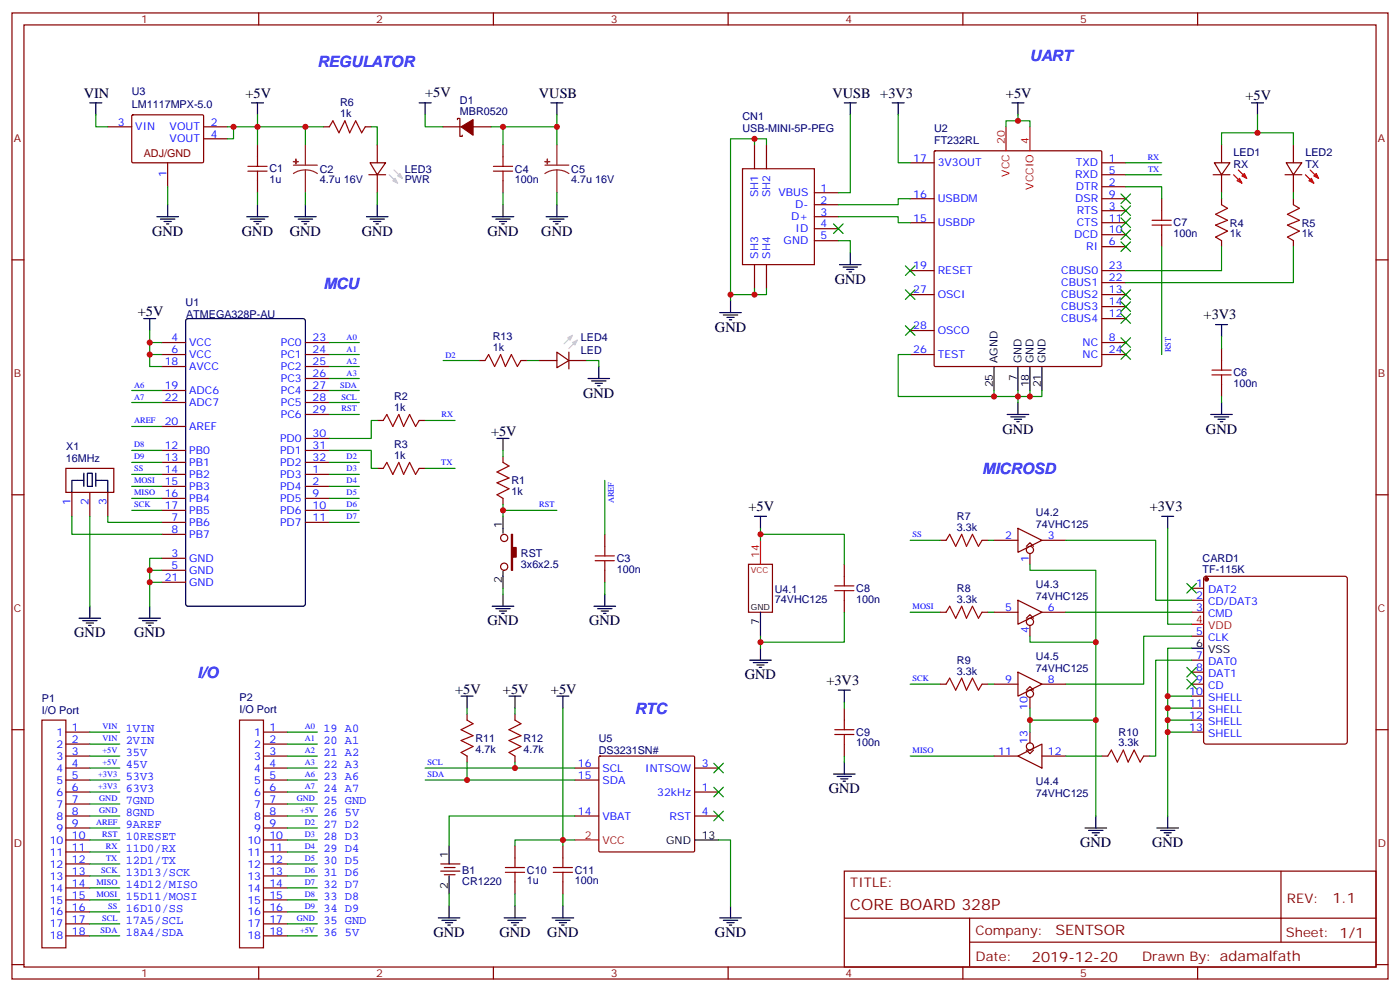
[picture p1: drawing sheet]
<svg xmlns="http://www.w3.org/2000/svg" width="412mm" height="292mm" viewBox="0 0 412 292" stroke-linecap="round" stroke-linejoin="round" font-family="sans-serif">
<g fill="none" stroke="#870000" stroke-width=".35">
<path d="M3.5 3.8h405.4v284.3h-405.4zM7.1 7.3h398.2v277.3h-398.2zM76.2 3.8v3.5M145.3 3.8v3.5M214.5 3.8v3.5M283.6 3.8v3.5M352.8 3.8v3.5M31.7 37.3h7.1M38.9 34l.3-.2h20.6l.2 .3-.1 13.6-.3 .2h-20.6l-.2-.3zM60 37.3h7M95.2 37.3h1.8M107.6 37.3h1.8"/>
<path d="M130.5 37.3h5.3M134.8 35.2v-.3h.7v5.2h.7v-.3M139.3 37.3h5.3M49.4 47.9v7.1M60 40.9h7M75.8 42.6v3.5M75.8 53.2v3.5M108.7 51.4h4.9M109 47.9h4.6l-2.5 3.5zM111.1 42.6v5.3M111.1 51.4v5.3M148.2 42.6v3.5"/>
<path d="M148.2 53.2v3.5M218.7 49.7h21.2v28.2h-21.2zM222.2 42.6v7.1M225.8 42.6v7.1M239.9 56.7h7M268.1 58.5h7.1M268.1 47.9h7.1M275.2 44.6l.3-.2h48.7l.3 .2 .1 62.9-.2 .3-48.9 .1-.3-.2zM324.6 51.4h7M324.6 58.5h7M324.6 47.9h7M324.6 55h7"/>
<path d="M342.2 58.5v3.5M357.4 51.4h4.9M357.7 47.9h4.6l-2.5 3.5zM359.8 42.6v5.3M359.8 51.4v5.3M359.8 58.5v1.8M378.5 51.4h5M378.9 47.9h4.6l-2.5 3.5zM381 42.6v5.3M381 51.4v5.3M381 58.5v1.8M3.5 76.5h3.6"/>
<path d="M222.2 77.9v7M225.8 77.9v7M239.9 70.8h7M239.9 60.3h7M239.9 63.8h7M239.9 67.3h7M268.1 65.5h7.1M268.1 79.7h7.1M324.6 72.6h7M324.6 69.1h7M324.6 65.5h7M324.6 79.7h7"/>
<path d="M324.6 62h7M342.2 69.1v3.5M359.8 70.8v1.8M381 70.8v1.8M405.3 76.5h3.6M268.1 86.7h7.1M268.1 97.3h7.1M324.6 93.8h7M324.6 86.7h7M324.6 90.2h7M324.6 83.2h7M47.6 100.8h7.1"/>
<path d="M47.6 104.4h7.1M47.6 107.9h7.1M47.6 114.9h7.1M47.6 118.5h7.1M90 100.8h7M90 104.4h7M90 107.9h7M90 114.9h7M90 118.5h7M90 111.4h7M141.1 106.1h1.8M153.5 106.1h1.7"/>
<path d="M158.7 106.1h5.3M164 103.6l3.6 2.5-3.6 2.1zM167.6 106.1h5.3M167.6 103.6v5M268.1 104.4h7.1M324.6 100.8h7M324.6 104.4h7M359.8 102.6v3.5M359.8 113.2v3.5M19.4 137.9h14.1v7h-14.1zM47.6 125.5h7.1M47.6 132.6h7.1"/>
<path d="M47.6 136.1h7.1M47.6 139.6h7.1M90 132.6h7M90 136.1h7M90 139.6h7M90 122h7M90 129h7M111.1 123.8h1.8M111.1 137.9h1.8M123.5 123.8h1.7M123.5 137.9h1.7M148.2 134.3v1.8"/>
<path d="M3.5 145.6h3.6M21.2 144.9v7.1M26.5 144.9v7.1M31.7 144.9v7.1M47.6 143.2h7.1M47.6 146.7h7.1M47.6 150.2h7.1M47.6 153.7h7.1M47.6 157.3h7.1M90 143.2h7M90 146.7h7M90 150.2h7"/>
<path d="M90 153.7h7M148.2 146.7v1.7M178.2 157.3v3.5M276.9 159h1.8M289.3 159h1.7M292.8 159h7.1M299.9 155.5l7 3.5-7 3.6zM306.9 159h7.1M405.3 145.6h3.6M47.6 164.3h7.1M47.6 167.9h7.1M47.6 171.4h7.1"/>
<path d="M178.2 167.9v3.5M220.5 166.1h7v14.1h-7zM248.7 166.1v3.5M248.7 176.7v3.5M299.9 176.7l7 3.5-7 3.5zM302.3 160.8l1.1-1.1 1 1.1M303.4 162.9v3.2M351 173.1h3.5M351 176.7h3.5M354.8 169.8l.4-.2h41l.5 .2 .2 .5v48l-.3 .5-.4 .2h-41l-.5-.2-.2-.5v-48zM276.9 180.2h1.8M289.3 180.2h1.7"/>
<path d="M292.8 180.2h7.1M299.9 197.8l7 3.6-7 3.5zM302.3 182l1.1-1.1 1 1.1M303.4 184.1v3.2M306.9 180.2h7.1M351 180.2h3.5M351 187.3h3.5M351 194.3h3.5M351 197.8h3.5M3.5 214.8h3.6M12.3 211.9h7.1v67.1h-7.1zM19.4 215.5h7.1"/>
<path d="M19.4 219h7.1M70.6 211.9h7v67.1h-7zM77.6 215.5h7.1M77.6 219h7.1M137.6 210.2v1.7M151.7 210.2v1.7M248.7 208.4v3.5M248.7 219v3.5M276.9 201.4h1.8M289.3 201.4h1.7M292.8 201.4h7.1M302.3 203.1l1.1-1 1 1"/>
<path d="M303.4 205.2v3.2M303.4 215.5v3.2M306.9 201.4h7.1M351 201.4h3.5M351 215.5h3.5M351 204.9h3.5M351 208.4h3.5M351 211.9h3.5M405.3 214.8h3.6M19.4 222.5h7.1M19.4 233.1h7.1M19.4 226.1h7.1"/>
<path d="M19.4 229.6h7.1M19.4 236.6h7.1M77.6 222.5h7.1M77.6 233.1h7.1M77.6 226.1h7.1M77.6 229.6h7.1M77.6 236.6h7.1M137.6 222.5v1.8M151.7 222.5v1.8M169.3 226.1h7.1M169.3 229.6h7.1M176.4 222.7l.3-.2 27.7 .1 .2 .3v27.7l-.3 .2-27.7-.1-.2-.3z"/>
<path d="M204.6 233.1h7.1M204.6 226.1h7.1M292.8 222.5h7.1M299.9 222.5l7-3.5v7.1zM302.3 220.8l1.1 1 1-1M306.9 222.5h7.1M324.6 222.5h1.7M336.9 222.5h1.8M19.4 254.3h7.1M19.4 240.2h7.1M19.4 243.7h7.1M19.4 247.2h7.1"/>
<path d="M19.4 250.8h7.1M19.4 257.8h7.1M77.6 254.3h7.1M77.6 240.2h7.1M77.6 243.7h7.1M77.6 247.2h7.1M77.6 250.8h7.1M77.6 257.8h7.1M129.8 254.3h5.7M129.8 256.4h5.7M130.9 255.3h3.2M130.9 257.5h3.2"/>
<path d="M151.7 249v3.5M151.7 259.6v3.5M165.8 249v3.5M165.8 259.6v3.5M169.3 240.2h7.1M204.6 240.2h7.1M248.7 256.4h156.6v28.2h-156.6zM377.3 256.4v20.9M19.4 261.3h7.1M19.4 264.9h7.1M19.4 268.4h7.1M19.4 271.9h7.1"/>
<path d="M19.4 275.4h7.1M77.6 261.3h7.1M77.6 264.9h7.1M77.6 268.4h7.1M77.6 271.9h7.1M77.6 275.4h7.1M248.7 270.2h156.5M285.6 277.3h119.6M285.6 270.2v14.2M3.5 283.9h3.6M76.2 284.6v3.5M145.3 284.6v3.5"/>
<path d="M214.5 284.6v3.5M283.6 284.6v3.5M352.8 284.6v3.5M405.3 283.9h3.6"/>
<circle cx="148.5" cy="158.3" r="1.06"/>
<circle cx="148.5" cy="166.8" r="1.06"/>
<circle cx="303.4" cy="161.9" r="1.06"/>
<circle cx="303.4" cy="183" r="1.06"/>
<circle cx="303.4" cy="219.7" r="1.06"/>
<circle cx="303.4" cy="204.2" r="1.06"/>
</g>
<g fill="none" stroke="#000" stroke-width=".35">
<path d="M26.5 30.3h3.5M28.2 30.3v3.5M74.1 30.3h3.5M75.8 30.3v3.5M123.5 30.3h3.5M125.2 30.3v3.5M162.3 30.3h3.5M164 30.3v3.5M248.7 30.3h3.5M250.5 30.3v3.5M262.8 30.3h3.5M264.6 30.3v3.5"/>
<path d="M298.1 30.3h3.5M299.9 30.3v3.5M368.7 30.3h3.5M370.4 30.3v3.5M46.2 63.8h6.4M47.3 64.5h4.2M48.3 65.2h2.1M49 65.9h.7M49.4 60.3v3.5M72.7 63.8h6.3M73.7 64.5h4.3M74.8 65.2h2.1"/>
<path d="M75.5 65.9h.7M75.8 60.3v3.5M86.8 63.8h6.3M87.8 64.5h4.3M88.9 65.2h2.1M89.6 65.9h.7M90 60.3v3.5M107.9 63.8h6.4M109 64.5h4.2M110.1 65.2h2.1M110.8 65.9h.7M111.1 60.3v3.5"/>
<path d="M145 63.8h6.3M146 64.5h4.3M147.1 65.2h2.1M147.8 65.9h.7M148.2 60.3v3.5M160.9 63.8h6.3M161.9 64.5h4.3M163 65.2h2.1M163.7 65.9h.7M164 60.3v3.5M247.3 77.9h6.3M248.4 78.6h4.2"/>
<path d="M249.4 79.3h2.1M250.5 74.4v3.5M42.3 93.8h3.6M44.1 93.8v3.5M54.9 94l.5-.2h33.9l.6 .4 .1 83.5-.5 .7h-34.1l-.7-.4v-83.5zM212 92h6.4M213.1 92.7h4.2M214.1 93.4h2.2M214.8 94.1h.7M215.2 88.5v3.5M250.1 80h.7M358.1 95.5h3.5"/>
<path d="M359.8 95.5v3.6M173.2 111.4h6.4M174.3 112.1h4.2M175.3 112.8h2.1M176 113.5h.7M176.4 107.9v3.5M292.8 107.9v7M299.9 107.9v7M299.9 118.5v3.5M303.4 107.9v7M306.9 107.9v7M359.8 118.5v3.5"/>
<path d="M24.7 139.3v3.9M25.8 139.3h1.4v3.9h-1.4zM28.2 139.3v3.9M146.4 129h3.5M148.2 129v3.6M296.7 122h6.3M297.7 122.7h4.3M298.8 123.4h2.1M299.5 124.1h.7M356.7 122h6.3M357.7 122.7h4.2M358.8 123.4h2.1"/>
<path d="M359.5 124.1h.7M24.7 141.4h-3.5v3.5M28.2 141.4h3.5v3.5M148.2 152v4.9M222.2 152h3.6M224 152v3.5M342.2 152h3.5M344 152v3.5M26.5 178.4v3.6M44.1 178.4v3.6M145 178.4h6.3M146 179.1h4.3"/>
<path d="M147.1 179.8h2.1M148.2 168.2v4.9M148.2 174.9v3.5M175 178.4h6.3M176 179.1h4.3M177.1 179.8h2.1M178.2 174.9v3.5M23.3 182h6.3M24.3 182.7h4.3M25.4 183.4h2.1M26.1 184.1h.7M40.9 182h6.4"/>
<path d="M42 182.7h4.2M43 183.4h2.2M43.7 184.1h.7M147.8 180.6h.7M177.8 180.6h.7M220.8 194.3h6.4M221.9 195h4.2M223 195.7h2.1M223.7 196.4h.7M224 180.2v7.1M224 190.8v3.5M351 190.8h3.5"/>
<path d="M135.8 204.9h3.5M137.6 204.9v3.5M149.9 204.9h3.6M151.7 204.9v3.5M164 204.9h3.6M165.8 204.9v3.5M246.9 203.1h3.6M248.7 203.1v3.6M245.5 227.8h6.4M246.6 228.5h4.2M247.6 229.2h2.2M248.4 229.9h.7"/>
<path d="M248.7 224.3v3.5M132.3 249v5.3M132.3 257.8v5.3M204.6 247.2h7.1M319.6 243.7h6.4M320.7 244.4h4.2M321.7 245.1h2.1M322.4 245.8h.7M322.8 240.2v3.5M340.8 243.7h6.3M341.8 244.4h4.3M342.9 245.1h2.1"/>
<path d="M343.6 245.8h.7M344 240.2v3.5M129.1 270.2h6.4M130.2 270.9h4.2M131.2 271.6h2.1M131.9 272.3h.7M132.3 266.6v3.6M148.5 270.2h6.4M149.6 270.9h4.2M150.6 271.6h2.2M151.3 272.3h.7M151.7 266.6v3.6"/>
<path d="M162.6 270.2h6.4M163.7 270.9h4.2M164.7 271.6h2.2M165.5 272.3h.7M165.8 266.6v3.6M212 270.2h6.4M213.1 270.9h4.2M214.1 271.6h2.2M214.8 272.3h.7M215.2 266.6v3.6"/>
</g>
<g fill="none" stroke="#f00" stroke-width=".35">
<path d="M296.3 37.3v7.1M303.4 37.3v7.1M363.4 51.4l2.4 2.5M364.4 53.2l.7-.7 .7 1.4zM364.8 50l2.4 2.5M365.8 51.8l.7-.7 .7 1.4zM384.5 51.4l2.5 2.5M385.6 53.2l.7-.7 .7 1.4zM385.9 50l2.5 2.5M387.7 51.1l.7 1.4-1.4-.7zM224 159v7.1M351 183.7h3.5"/>
<path d="M169.3 247.2h7.1"/>
</g>
<g fill="none" stroke="#a10000" stroke-width=".35">
<path d="M97 37.3l1.1-1.7 1.7 3.5 1.8-3.5 1.4 3.5 1.8-3.5 1.7 3.5 1.1-1.8M73 50.4h5.7M73 49h5.7M75.8 46.1v2.9M75.8 50.4v2.8M145.3 50.4h5.7M145.3 49h5.7M148.2 46.1v2.9M148.2 50.4v2.8M339.4 66.3h5.6M339.4 64.8h5.6M342.2 62v2.8"/>
<path d="M342.2 66.3v2.8M359.8 60.3l1.8 1-3.5 1.8 3.5 1.7-3.5 1.5 3.5 1.7-3.5 1.8 1.7 1M381 60.3l1.8 1-3.6 1.8 3.6 1.7-3.6 1.5 3.6 1.7-3.6 1.8 1.8 1M142.9 106.1l1-1.7 1.8 3.5 1.8-3.5 1.4 3.5 1.7-3.5 1.8 3.5 1.1-1.8M357 110.3h5.7M357 108.9h5.7M359.8 106.1v2.8M359.8 110.3v2.9M112.9 123.8l1-1.8 1.8 3.5 1.8-3.5 1.4 3.5 1.7-3.5 1.8 3.5 1.1-1.7M112.9 137.9l1-1.8 1.8 3.5 1.8-3.5 1.4 3.5 1.7-3.5 1.8 3.5 1.1-1.7M148.2 136.1l1.7 1.1-3.5 1.7 3.5 1.8-3.5 1.4 3.5 1.8-3.5 1.7 1.8 1.1M278.7 159l1.1-1.7 1.7 3.5 1.8-3.5 1.4 3.5 1.8-3.5 1.7 3.5 1.1-1.8"/>
<path d="M175.3 165h5.7M175.3 163.6h5.7M178.2 160.8v2.8M178.2 165v2.9M245.9 173.8h5.6M245.9 172.4h5.6M248.7 169.6v2.8M248.7 173.8v2.9M278.7 180.2l1.1-1.8 1.7 3.6 1.8-3.6 1.4 3.6 1.8-3.6 1.7 3.6 1.1-1.8M137.6 211.9l1.7 1.1-3.5 1.8 3.5 1.7-3.5 1.4 3.5 1.8-3.5 1.8 1.8 1M151.7 211.9l1.8 1.1-3.6 1.8 3.6 1.7-3.6 1.4 3.6 1.8-3.6 1.8 1.8 1M245.9 216.2h5.6"/>
<path d="M245.9 214.8h5.6M248.7 211.9v2.9M248.7 216.2v2.8M278.7 201.4l1.1-1.8 1.7 3.5 1.8-3.5 1.4 3.5 1.8-3.5 1.7 3.5 1.1-1.7M326.3 222.5l1.1-1.7 1.7 3.5 1.8-3.5 1.4 3.5 1.8-3.5 1.7 3.5 1.1-1.8M148.9 256.8h5.6M148.9 255.3h5.6M151.7 252.5v2.8M151.7 256.8v2.8M163 256.8h5.6M163 255.3h5.6M165.8 252.5v2.8"/>
<path d="M165.8 256.8v2.8"/>
</g>
<g fill="#8c2424" stroke="#8c2424" stroke-width=".35">
<path d="M86.4 47.6h1.4z"/>
<path d="M87.1 46.8l.1 1.5z"/>
<path d="M160.5 47.6h1.4z"/>
<path d="M161.2 46.8l.1 1.5z"/>
</g>
<path d="M86.4 48.6h7.1M90 50l1.8 .3 1.7 .8M90 50l-1.9 .3-1.7 .8M90 42.6v6M90 50v6.7M160.5 48.6h7.1M164 50l1.9 .3 1.7 .8M164 50l-1.8 .3-1.7 .8M164 42.6v6M164 50v6.7" fill="none" stroke="#8c2424" stroke-width=".35"/>
<path d="M114.7 51.4l2.4 2.5M115.7 53.2l.7-.7 .7 1.4zM116.1 50l2.4 2.5M117.1 51.8l.7-.7 .7 1.4zM167.2 99.4l1.4-.7-.7 1.4zM168.6 98.7l-2.4 2.5M168.6 100.8l1.4-.7-.7 1.4zM170 100.1l-2.4 2.5" fill="none" stroke="#ccc" stroke-width=".35"/>
<g fill="#870000" stroke="#870000" stroke-width=".35">
<path d="M135.8 37.3l3.5-2.1v4.6z"/>
<path d="M150.6 157.3h.4v3.8h1v2.9h-1v3.9h-.4z"/>
<circle cx="355.4" cy="170.5" r=".53"/>
</g>
<g fill="none" stroke="#008700" stroke-width=".35">
<path d="M28.2 33.8v3.5h3.5M68.8 37.3v3.6h-1.8M75.8 33.8v3.5h-8.8M90 37.3h5.2M109.4 37.3h1.7v5.3M125.2 33.8v3.5h5.3M144.6 37.3h19.4v5.3M148.2 37.3v5.3M164 33.8v3.5M250.5 33.8v22.9h-3.6M264.6 33.8v14.1h3.5M299.9 33.8v1.8h-3.6v1.7"/>
<path d="M299.9 35.6h3.5v1.7M370.4 33.8v5.3M49.4 55v5.3M75.8 42.6v-5.3h14.2v5.3M75.8 56.7v3.6M90 56.7v3.6M111.1 56.7v3.6M148.2 56.7v3.6M164 56.7v3.6M222.2 40.9v1.7M225.8 42.6v-1.7h-10.6v47.6M268.1 58.5h-3.5v1.8h-17.7"/>
<path d="M331.6 55h10.6v3.5M331.6 47.9h10.6M331.6 51.4h10.6M359.8 42.6v-3.5h21.2v3.5M359.8 56.7v1.8M381 56.7v1.8M246.9 63.8h17.7v1.7h3.5M246.9 70.8h3.6v3.6M342.2 72.6v31.8M359.8 72.6v7.1h-28.2M381 72.6v10.6h-49.4M44.1 97.3v3.5h3.5"/>
<path d="M222.2 84.9v1.8h-7M225.8 84.9v1.8h-3.6M359.8 99.1v3.5M38.8 114.9h8.8M38.8 118.5h8.8M44.1 100.8v3.6h3.5M44.1 104.4v3.5h3.5M97 114.9h8.8M97 118.5h8.8M97 100.8h8.8M97 104.4h8.8M97 107.9h8.8"/>
<path d="M97 111.4h8.8M130.5 106.1h10.6M155.2 106.1h3.5M172.9 106.1h3.5v1.8M268.1 104.4h-3.5v12.3h28.2M292.8 114.9v1.8h7.1v1.8M299.9 114.9v1.8h3.5v-1.8M306.9 114.9v1.8h-3.5M359.8 116.7v1.8M38.8 139.6h8.8M38.8 136.1h8.8M38.8 132.6h8.8"/>
<path d="M38.8 125.5h8.8M97 132.6h12.4v5.3h1.7M97 139.6h8.8M97 136.1h8.8M97 122h8.8M111.1 123.8h-1.7v5.2h-12.4M125.2 123.8h8.9M125.2 137.9h8.9M148.2 132.6v1.7M21.2 152v5.3h26.4M26.5 152v26.4M31.7 152v1.7h15.9"/>
<path d="M38.8 143.2h8.8M38.8 146.7h8.8M38.8 150.2h8.8M97 143.2h8.8M97 146.7h8.8M97 150.2h8.8M97 153.7h8.8M148.2 150.2h15.8M148.2 148.4v3.6M178.2 141.4v15.9M224 159v-1.7h24.7v8.8M224 155.5v1.8"/>
<path d="M268.1 159h8.8M291 159h1.8M314 159h26.4v17.7h10.6M344 155.5v28.2h7M44.1 167.9h3.5M44.1 171.4h3.5M47.6 164.3h-3.5v14.1M148.2 173.1v1.8M178.2 171.4v3.5M303.4 166.1v1.8h19.4v21.1M224 187.3v3.5M248.7 180.2v8.8h-24.7"/>
<path d="M268.1 180.2h8.8M291 180.2h1.8M303.4 187.3v1.7h19.4v22.9M314 180.2h37M351 190.8h-7v49.4M351 187.3h-14.1v14.1h-22.9M351 194.3h-10.6v28.2h-1.7M26.5 215.5h8.8M26.5 219h8.8M84.7 215.5h8.8M84.7 219h8.8M137.6 208.4v1.8"/>
<path d="M151.7 208.4v1.8M165.8 208.4v40.6M248.7 206.7v1.7M268.1 201.4h8.8M291 201.4h1.8M303.4 211.9h19.4v28.3M303.4 208.4v7.1M344 215.5h7M344 204.9h7M344 208.4h7M344 211.9h7M26.5 222.5h8.8"/>
<path d="M26.5 226.1h8.8M26.5 229.6h8.8M26.5 233.1h8.8M26.5 236.6h8.8M84.7 222.5h8.8M84.7 226.1h8.8M84.7 229.6h8.8M84.7 233.1h8.8M84.7 236.6h8.8M125.2 226.1h44.1M125.2 229.6h44.1M137.6 224.3v5.3"/>
<path d="M151.7 224.3v1.8M248.7 222.5v1.8M268.1 222.5h24.7M314 222.5h10.6M26.5 247.2h8.8M26.5 240.2h8.8M26.5 243.7h8.8M26.5 250.8h8.8M26.5 254.3h8.8M26.5 257.8h8.8M84.7 247.2h8.8M84.7 240.2h8.8"/>
<path d="M84.7 243.7h8.8M84.7 250.8h8.8M84.7 254.3h8.8M84.7 257.8h8.8M169.3 240.2h-37v8.8M169.3 247.2h-17.6v1.8M211.7 247.2h3.5v19.4M26.5 261.3h8.8M26.5 264.9h8.8M26.5 268.4h8.8M26.5 271.9h8.8M26.5 275.4h8.8"/>
<path d="M84.7 261.3h8.8M84.7 264.9h8.8M84.7 268.4h8.8M84.7 271.9h8.8M84.7 275.4h8.8M132.3 263.1v3.5M151.7 263.1v3.5M165.8 263.1v3.5"/>
</g>
<g fill="#c00">
<circle cx="151.7" cy="226.1" r=".88"/>
<circle cx="303.4" cy="211.9" r=".88"/>
<circle cx="322.8" cy="189" r=".88"/>
<circle cx="292.8" cy="116.7" r=".88"/>
<circle cx="215.2" cy="86.7" r=".88"/>
<circle cx="299.9" cy="35.6" r=".88"/>
<circle cx="44.1" cy="100.8" r=".88"/>
<circle cx="44.1" cy="167.9" r=".88"/>
<circle cx="44.1" cy="171.4" r=".88"/>
<circle cx="44.1" cy="104.4" r=".88"/>
<circle cx="299.9" cy="116.7" r=".88"/>
<circle cx="303.4" cy="116.7" r=".88"/>
<circle cx="222.3" cy="40.9" r=".88"/>
<circle cx="222.3" cy="86.7" r=".88"/>
<circle cx="322.8" cy="211.9" r=".88"/>
<circle cx="137.6" cy="229.6" r=".88"/>
<circle cx="165.8" cy="247.2" r=".88"/>
<circle cx="68.8" cy="37.3" r=".88"/>
<circle cx="75.8" cy="37.3" r=".88"/>
<circle cx="90" cy="37.3" r=".88"/>
<circle cx="344" cy="204.9" r=".88"/>
<circle cx="344" cy="208.4" r=".88"/>
<circle cx="344" cy="211.9" r=".88"/>
<circle cx="344" cy="215.5" r=".88"/>
<circle cx="224" cy="189" r=".88"/>
<circle cx="224" cy="157.3" r=".88"/>
<circle cx="370.4" cy="39.1" r=".88"/>
<circle cx="164" cy="37.3" r=".88"/>
<circle cx="148.2" cy="37.3" r=".88"/>
<circle cx="148.2" cy="150.2" r=".88"/>
</g>
<g fill="#c00" stroke="#008700" stroke-width=".35">
<path d="M266.7 78.2l2.8 2.9zM269.5 78.2l-2.8 2.9z"/>
<path d="M266.7 85.3l2.8 2.8zM269.5 85.3l-2.8 2.8z"/>
<path d="M266.7 95.9l2.8 2.8zM269.5 95.9l-2.8 2.8z"/>
<path d="M330.2 99.4l2.8 2.8zM333 99.4l-2.8 2.8z"/>
<path d="M330.2 102.9l2.8 2.9zM333 102.9l-2.8 2.9z"/>
<path d="M330.2 85.3l2.8 2.8zM333 85.3l-2.8 2.8z"/>
<path d="M330.2 88.8l2.8 2.9zM333 88.8l-2.8 2.9z"/>
<path d="M330.2 92.4l2.8 2.8zM333 92.4l-2.8 2.8z"/>
<path d="M330.2 57.1l2.8 2.8zM333 57.1l-2.8 2.8z"/>
<path d="M330.2 60.6l2.8 2.8zM333 60.6l-2.8 2.8z"/>
<path d="M330.2 64.1l2.8 2.9zM333 64.1l-2.8 2.9z"/>
<path d="M330.2 67.7l2.8 2.8zM333 67.7l-2.8 2.8z"/>
<path d="M330.2 71.2l2.8 2.8zM333 71.2l-2.8 2.8z"/>
<path d="M349.6 171.7l2.8 2.9zM352.4 171.7l-2.8 2.9z"/>
<path d="M349.6 196.4l2.8 2.8zM352.4 196.4l-2.8 2.8z"/>
<path d="M349.6 200l2.8 2.8zM352.4 200l-2.8 2.8z"/>
<path d="M210.3 224.6l2.8 2.9zM213.1 224.6l-2.8 2.9z"/>
<path d="M210.3 231.7l2.8 2.8zM213.1 231.7l-2.8 2.8z"/>
<path d="M210.3 238.8l2.8 2.8zM213.1 238.8l-2.8 2.8z"/>
<path d="M245.5 65.9l2.9 2.8zM248.4 65.9l-2.9 2.8z"/>
</g>
<g font-size="4.6" fill="#00f">
<text x="303.4" y="17.9">UART</text>
<text x="93.5" y="19.7">REGULATOR</text>
<text x="95.2" y="84.9">MCU</text>
<text x="289.3" y="139.6">MICROSD</text>
<text x="58.2" y="199.6">I/O</text>
<text x="187" y="210.2">RTC</text>
</g>
<text font-size="4.6" fill="#800" x="250.5" y="267.9">CORE BOARD 328P</text>
<g font-size="4.2">
<text x="24.7" y="28.8">VIN</text>
<text x="72.3" y="28.8">+5V</text>
<text x="125.2" y="28.7">+5V</text>
<text x="158.7" y="28.8">VUSB</text>
<text x="245.2" y="28.8">VUSB +3V3</text>
<text x="296.3" y="28.8">+5V</text>
<text x="366.9" y="29.6">+5V</text>
<text x="44.8" y="69.4">GND</text>
<text x="71.3" y="69.4">GND</text>
<text x="85.4" y="69.4">GND</text>
<text x="106.5" y="69.4">GND</text>
<text x="143.6" y="69.4">GND</text>
<text x="159.5" y="69.4">GND</text>
<text x="245.9" y="83.5">GND</text>
<text x="40.6" y="93.1">+5V</text>
<text x="354.5" y="93.9">+3V3</text>
<text x="210.6" y="97.6">GND</text>
<text x="171.8" y="117.1">GND</text>
<text x="144.6" y="128.3">+5V</text>
<text x="295.3" y="127.6">GND</text>
<text x="355.2" y="127.6">GND</text>
<text x="220.5" y="150.5">+5V</text>
<text x="338.7" y="150.5">+3V3</text>
<text x="143.6" y="184.1">GND</text>
<text x="173.6" y="184.1">GND</text>
<text x="21.9" y="187.6">GND</text>
<text x="39.5" y="187.6">GND</text>
<text x="219.4" y="200">GND</text>
<text x="243.4" y="201.6">+3V3</text>
<text x="134.1" y="204.2">+5V</text>
<text x="148.2" y="204.2">+5V</text>
<text x="162.3" y="204.2">+5V</text>
<text x="244.1" y="233.5">GND</text>
<text x="318.2" y="249.3">GND</text>
<text x="339.4" y="249.3">GND</text>
<text x="127.7" y="275.8">GND</text>
<text x="147.1" y="275.8">GND</text>
<text x="161.2" y="275.8">GND</text>
<text x="210.6" y="275.8">GND</text>
</g>
<g font-size="4.2" fill="#800">
<text x="392.5" y="265.7">1.1</text>
<text x="310.9" y="275.2">SENTSOR</text>
<text x="304" y="283">2019-12-20</text>
</g>
<g font-size="3.9" fill="#800">
<text x="250.5" y="261">TITLE:</text>
<text x="379.1" y="265.7">REV:</text>
<text x="287.4" y="275.2">Company:</text>
<text x="378.7" y="275.8">Sheet: 1/1</text>
<text x="287.4" y="282.9">Date:</text>
<text x="336.4" y="282.9">Drawn By: adamalfath</text>
</g>
<g font-size="3.5" fill="#00f">
<text x="37" y="215.5">1VIN</text>
<text x="95.2" y="215.5">19 A0</text>
<text x="37" y="219">2VIN</text>
<text x="95.2" y="219">20 A1</text>
<text x="37" y="222.5">35V</text>
<text x="37" y="226.1">45V</text>
<text x="95.2" y="222.5">21 A2</text>
<text x="95.2" y="226.1">22 A3</text>
<text x="37" y="229.6">53V3</text>
<text x="37" y="233.1">63V3</text>
<text x="95.2" y="229.6">23 A6</text>
<text x="95.2" y="233.1">24 A7</text>
<text x="37" y="236.6">7GND</text>
<text x="95.2" y="236.6">25 GND</text>
<text x="37" y="240.2">8GND</text>
<text x="37" y="243.7">9AREF</text>
<text x="95.2" y="240.2">26 5V</text>
<text x="95.2" y="243.7">27 D2</text>
<text x="37" y="247.2">10RESET</text>
<text x="37" y="250.8">11D0/RX</text>
<text x="95.2" y="247.2">28 D3</text>
<text x="95.2" y="250.8">29 D4</text>
<text x="37" y="254.3">12D1/TX</text>
<text x="37" y="257.8">13D13/SCK</text>
<text x="95.2" y="254.3">30 D5</text>
<text x="95.2" y="257.8">31 D6</text>
<text x="37" y="261.3">14D12/MISO</text>
<text x="95.2" y="261.3">32 D7</text>
<text x="37" y="264.9">15D11/MOSI</text>
<text x="37" y="268.4">16D10/SS</text>
<text x="95.2" y="264.9">33 D8</text>
<text x="95.2" y="268.4">34 D9</text>
<text x="37" y="271.9">17A5/SCL</text>
<text x="37" y="275.4">18A4/SDA</text>
<text x="95.2" y="271.9">35 GND</text>
<text x="95.2" y="275.4">36 5V</text>
</g>
<g font-size="3.2" fill="#800">
<text x="41.6" y="6.8">1</text>
<text x="110.8" y="6.8">2</text>
<text x="179.9" y="6.8">3</text>
<text x="249.1" y="6.8">4</text>
<text x="318.2" y="6.8">5</text>
<text x="4.1" y="41.9">A</text>
<text x="405.9" y="41.9">A</text>
<text x="42.3" y="46.1">ADJ/GND</text>
<text x="4.1" y="111.1">B</text>
<text x="405.9" y="111.1">B</text>
<text x="4.1" y="180.2">C</text>
<text x="405.9" y="180.2">C</text>
<text x="4.1" y="249.3">D</text>
<text x="405.9" y="249.3">D</text>
<text x="41.6" y="287.6">1</text>
<text x="110.8" y="287.6">2</text>
<text x="179.9" y="287.6">3</text>
<text x="249.1" y="287.6">4</text>
<text x="318.2" y="287.6">5</text>
</g>
<g font-size="3.2" fill="#000080">
<text x="38.8" y="28">U3</text>
<text x="38.8" y="31.9">LM1117MPX-5.0</text>
<text x="100.2" y="34.5">1k</text>
<text x="100.2" y="31.3">R6</text>
<text x="135.5" y="33.8">MBR0520</text>
<text x="135.5" y="30.6">D1</text>
<text x="218.7" y="35.4">CN1</text>
<text x="218.7" y="38.9">USB-MINI-5P-PEG</text>
<text x="275.2" y="38.9">U2</text>
<text x="275.2" y="42.4">FT232RL</text>
<text x="363.4" y="46">LED1</text>
<text x="384.5" y="46">LED2</text>
<text x="79.4" y="53.9">1u</text>
<text x="79.4" y="50.7">C1</text>
<text x="94.2" y="54">4.7u 16V</text>
<text x="94.2" y="50.8">C2</text>
<text x="119.2" y="54">PWR</text>
<text x="119.2" y="50.8">LED3</text>
<text x="151.7" y="53.8">100n</text>
<text x="151.7" y="50.8">C4</text>
<text x="168.3" y="53.8">4.7u 16V</text>
<text x="168.3" y="50.8">C5</text>
<text x="363.4" y="49.5">RX</text>
<text x="384.5" y="49.5">TX</text>
<text x="345.7" y="69.8">100n</text>
<text x="345.7" y="66.6">C7</text>
<text x="362.3" y="69.8">1k</text>
<text x="362.3" y="66.7">R4</text>
<text x="383.5" y="69.8">1k</text>
<text x="383.5" y="66.7">R5</text>
<text x="54.7" y="90.1">U1</text>
<text x="54.8" y="93.6">ATMEGA328P-AU</text>
<text x="145.2" y="100.1">R13</text>
<text x="171.1" y="100.3">LED4</text>
<text x="145.2" y="103.3">1k</text>
<text x="171.1" y="104.2">LED</text>
<text x="363.4" y="113.9">100n</text>
<text x="363.4" y="110.7">C6</text>
<text x="116.1" y="117.8">R2</text>
<text x="116.1" y="120.9">1k</text>
<text x="116.1" y="131.9">R3</text>
<text x="19.4" y="135.9">16MHz</text>
<text x="19.5" y="132.4">X1</text>
<text x="116.1" y="135">1k</text>
<text x="150.6" y="142.5">R1</text>
<text x="150.6" y="145.7">1k</text>
<text x="281.9" y="153">R7</text>
<text x="305.2" y="155.3">74VHC125</text>
<text x="305.2" y="151.8">U4.2</text>
<text x="281.9" y="156.2">3.3k</text>
<text x="153.5" y="167.3">3x6x2.5</text>
<text x="153.5" y="163.8">RST</text>
<text x="181.7" y="165.4">C3</text>
<text x="354.3" y="165.5">CARD1</text>
<text x="181.7" y="168.6">100n</text>
<text x="305.2" y="173">U4.3</text>
<text x="354.3" y="168.6">TF-115K</text>
<text x="228.2" y="177.6">74VHC125</text>
<text x="228.2" y="174.4">U4.1</text>
<text x="252.2" y="177.4">100n</text>
<text x="252.2" y="174.2">C8</text>
<text x="281.9" y="177.4">3.3k</text>
<text x="281.9" y="174.2">R8</text>
<text x="305.2" y="176.5">74VHC125</text>
<text x="281.9" y="195.4">R9</text>
<text x="305.2" y="197.7">74VHC125</text>
<text x="305.2" y="194.1">U4.5</text>
<text x="281.9" y="198.5">3.3k</text>
<text x="12.3" y="206.5">P1</text>
<text x="70.6" y="210">I/O Port</text>
<text x="70.6" y="206.4">P2</text>
<text x="12.3" y="210">I/O Port</text>
<text x="140.1" y="221.6">4.7k</text>
<text x="140.1" y="218.4">R11</text>
<text x="154.2" y="221.6">4.7k</text>
<text x="154.2" y="218.4">R12</text>
<text x="176.4" y="218.5">U5</text>
<text x="252.2" y="219.7">100n</text>
<text x="252.2" y="216.5">C9</text>
<text x="329.5" y="219.7">3.3k</text>
<text x="329.5" y="216.5">R10</text>
<text x="176.4" y="222">DS3231SN#</text>
<text x="305.2" y="231.2">U4.4</text>
<text x="305.2" y="234.7">74VHC125</text>
<text x="136.2" y="257.2">B1</text>
<text x="155.2" y="257.2">C10</text>
<text x="169.3" y="257.2">C11</text>
<text x="136.2" y="260.4">CR1220</text>
<text x="155.2" y="260.2">1u</text>
<text x="169.3" y="260.2">100n</text>
</g>
<g font-size="3.2" fill="#00f">
<text x="34.7" y="37">3</text>
<text x="39.9" y="38.4">VIN</text>
<text x="50" y="41.9">VOUT</text>
<text x="50" y="38.4">VOUT</text>
<text x="62.1" y="40.5">4</text>
<text x="62.1" y="37">2</text>
<text x="269" y="47.6">17</text>
<text x="326.7" y="47.6">1</text>
<text x="49" y="52" transform="rotate(-90 49 52)">1</text>
<text x="276.2" y="49">3V3OUT</text>
<text x="316.7" y="52.5">RXD</text>
<text x="316.9" y="49">TXD</text>
<text x="326.7" y="51.1">5</text>
<text x="223.3" y="58" transform="rotate(-90 223.3 58)">SH1</text>
<text x="226.8" y="58" transform="rotate(-90 226.8 58)">SH2</text>
<text x="229.3" y="57.8">VBUS</text>
<text x="241.7" y="56.4">1</text>
<text x="241.7" y="59.9">2</text>
<text x="269" y="58.1">16</text>
<text x="276.2" y="59.5">USBDM</text>
<text x="316.7" y="59.5">DSR</text>
<text x="316.9" y="56">DTR</text>
<text x="326.7" y="58.1">9</text>
<text x="326.7" y="54.6">2</text>
<text x="233.1" y="64.8">D+</text>
<text x="234.2" y="61.3">D-</text>
<text x="241.7" y="63.4">3</text>
<text x="269" y="65.2">15</text>
<text x="317.2" y="63.1">RTS</text>
<text x="326.7" y="65.2">11</text>
<text x="326.7" y="61.7">3</text>
<text x="230.8" y="71.9">GND</text>
<text x="234.3" y="68.4">ID</text>
<text x="241.7" y="70.5">5</text>
<text x="241.7" y="67">4</text>
<text x="276.2" y="66.6">USBDP</text>
<text x="316.4" y="70.1">DCD</text>
<text x="317.2" y="66.6">CTS</text>
<text x="326.7" y="68.7">10</text>
<text x="223.3" y="76.1" transform="rotate(-90 223.3 76.1)">SH3</text>
<text x="226.8" y="76.1" transform="rotate(-90 226.8 76.1)">SH4</text>
<text x="320" y="73.7">RI</text>
<text x="326.7" y="72.2">6</text>
<text x="269" y="79.3">19</text>
<text x="276.2" y="80.7">RESET</text>
<text x="312.6" y="80.7">CBUS0</text>
<text x="326.7" y="82.8">22</text>
<text x="326.7" y="79.3">23</text>
<text x="269" y="86.4">27</text>
<text x="276.2" y="87.8">OSCI</text>
<text x="312.6" y="87.8">CBUS2</text>
<text x="312.6" y="84.2">CBUS1</text>
<text x="326.7" y="86.4">13</text>
<text x="326.7" y="89.9">14</text>
<text x="312.6" y="94.8">CBUS4</text>
<text x="312.6" y="91.3">CBUS3</text>
<text x="326.7" y="93.4">12</text>
<text x="50.5" y="100.5">4</text>
<text x="55.7" y="101.9">VCC</text>
<text x="82.8" y="101.9">PC0</text>
<text x="92.1" y="100.5">23</text>
<text x="269" y="96.9">28</text>
<text x="276.2" y="98.4">OSCO</text>
<text x="318.9" y="101.9">NC</text>
<text x="326.7" y="100.5">8</text>
<text x="48.5" y="107.5">18</text>
<text x="50.5" y="104">6</text>
<text x="55.7" y="105.4">VCC</text>
<text x="82.8" y="105.4">PC1</text>
<text x="92.1" y="104">24</text>
<text x="92.1" y="107.5">25</text>
<text x="269" y="104">26</text>
<text x="276.2" y="105.4">TEST</text>
<text x="318.9" y="105.4">NC</text>
<text x="326.7" y="104">24</text>
<text x="55.7" y="108.9">AVCC</text>
<text x="82.8" y="108.9">PC2</text>
<text x="82.8" y="112.5">PC3</text>
<text x="92.1" y="111.1">26</text>
<text x="48.5" y="114.6">19</text>
<text x="48.5" y="118.1">22</text>
<text x="55.7" y="116">ADC6</text>
<text x="55.7" y="119.5">ADC7</text>
<text x="82.8" y="116">PC4</text>
<text x="82.8" y="119.5">PC5</text>
<text x="92.1" y="114.6">27</text>
<text x="92.1" y="118.1">28</text>
<text x="48.5" y="125.2">20</text>
<text x="82.8" y="123">PC6</text>
<text x="92.1" y="121.6">29</text>
<text x="55.7" y="126.6">AREF</text>
<text x="82.5" y="130.1">PD0</text>
<text x="92.1" y="128.7">30</text>
<text x="48.5" y="132.2">12</text>
<text x="48.5" y="135.7">13</text>
<text x="55.7" y="133.6">PB0</text>
<text x="55.7" y="137.2">PB1</text>
<text x="82.5" y="133.6">PD1</text>
<text x="82.5" y="137.2">PD2</text>
<text x="92.1" y="132.2">31</text>
<text x="92.1" y="135.7">32</text>
<text x="48.5" y="139.3">14</text>
<text x="48.5" y="142.8">15</text>
<text x="55.7" y="140.7">PB2</text>
<text x="82.5" y="140.7">PD3</text>
<text x="92.1" y="139.3">1</text>
<text x="92.1" y="142.8">2</text>
<text x="20.8" y="148.7" transform="rotate(-90 20.8 148.7)">1</text>
<text x="26.1" y="148.7" transform="rotate(-90 26.1 148.7)">2</text>
<text x="31.4" y="148.7" transform="rotate(-90 31.4 148.7)">3</text>
<text x="48.5" y="146.3">16</text>
<text x="48.5" y="149.9">17</text>
<text x="55.7" y="144.2">PB3</text>
<text x="55.7" y="147.7">PB4</text>
<text x="82.5" y="144.2">PD4</text>
<text x="82.5" y="147.7">PD5</text>
<text x="92.1" y="146.3">9</text>
<text x="92.1" y="149.9">10</text>
<text x="50.5" y="153.4">7</text>
<text x="55.7" y="151.3">PB5</text>
<text x="55.7" y="154.8">PB6</text>
<text x="82.5" y="151.3">PD6</text>
<text x="82.5" y="154.8">PD7</text>
<text x="92.1" y="153.4">11</text>
<text x="50.5" y="156.9">8</text>
<text x="55.7" y="158.3">PB7</text>
<text x="296.1" y="158.7">2</text>
<text x="308.7" y="158.7">3</text>
<text x="50.5" y="164">3</text>
<text x="50.5" y="167.5">5</text>
<text x="55.7" y="165.4">GND</text>
<text x="303" y="165.3" transform="rotate(-90 303 165.3)">1</text>
<text x="48.5" y="171">21</text>
<text x="55.7" y="168.9">GND</text>
<text x="55.7" y="172.4">GND</text>
<text x="352.3" y="172.8">1</text>
<text x="296.1" y="179.8">5</text>
<text x="308.7" y="179.8">6</text>
<text x="352.3" y="176.3">2</text>
<text x="352.3" y="179.8">3</text>
<text x="355.8" y="174.6">DAT2</text>
<text x="355.8" y="178.1">CD/DAT3</text>
<text x="355.8" y="181.6">CMD</text>
<text x="303" y="186.5" transform="rotate(-90 303 186.5)">4</text>
<text x="352.3" y="186.9">5</text>
<text x="355.8" y="188.7">CLK</text>
<text x="352.3" y="194">7</text>
<text x="352.3" y="197.5">8</text>
<text x="355.8" y="195.7">DAT0</text>
<text x="296.1" y="201">9</text>
<text x="308.7" y="201">8</text>
<text x="352.3" y="201">9</text>
<text x="355.8" y="199.2">DAT1</text>
<text x="355.8" y="202.8">CD</text>
<text x="302.7" y="208.9" transform="rotate(-90 302.7 208.9)">10</text>
<text x="350.3" y="204.5">10</text>
<text x="350.3" y="208.1">11</text>
<text x="355.8" y="206.3">SHELL</text>
<text x="355.8" y="209.8">SHELL</text>
<text x="21.2" y="215.1">1</text>
<text x="79.4" y="215.1">1</text>
<text x="350.3" y="211.6">12</text>
<text x="350.3" y="215.1">13</text>
<text x="355.8" y="213.4">SHELL</text>
<text x="16.7" y="216.5">1</text>
<text x="16.7" y="220.1">2</text>
<text x="21.2" y="218.7">2</text>
<text x="74.9" y="216.5">1</text>
<text x="74.9" y="220.1">2</text>
<text x="79.4" y="218.7">2</text>
<text x="302.7" y="219" transform="rotate(-90 302.7 219)">13</text>
<text x="355.8" y="216.9">SHELL</text>
<text x="16.7" y="223.6">3</text>
<text x="16.7" y="227.1">4</text>
<text x="21.2" y="222.2">3</text>
<text x="21.2" y="225.7">4</text>
<text x="74.9" y="223.6">3</text>
<text x="74.9" y="227.1">4</text>
<text x="79.4" y="222.2">3</text>
<text x="79.4" y="225.7">4</text>
<text x="170.2" y="225.7">16</text>
<text x="177.4" y="227.1">SCL</text>
<text x="190.1" y="227.1">INTSQW</text>
<text x="206.7" y="225.7">3</text>
<text x="294.1" y="222.2">11</text>
<text x="308.7" y="222.2">12</text>
<text x="16.7" y="230.6">5</text>
<text x="21.2" y="229.2">5</text>
<text x="21.2" y="232.8">6</text>
<text x="74.9" y="230.6">5</text>
<text x="79.4" y="229.2">5</text>
<text x="79.4" y="232.8">6</text>
<text x="170.2" y="229.2">15</text>
<text x="177.4" y="230.6">SDA</text>
<text x="206.7" y="232.8">1</text>
<text x="16.7" y="234.2">6</text>
<text x="16.7" y="237.7">7</text>
<text x="21.2" y="236.3">7</text>
<text x="21.2" y="239.8">8</text>
<text x="74.9" y="234.2">6</text>
<text x="74.9" y="237.7">7</text>
<text x="79.4" y="236.3">7</text>
<text x="79.4" y="239.8">8</text>
<text x="170.2" y="239.8">14</text>
<text x="193.6" y="234.2">32kHz</text>
<text x="206.7" y="239.8">4</text>
<text x="16.7" y="241.2">8</text>
<text x="16.7" y="244.8">9</text>
<text x="21.2" y="243.3">9</text>
<text x="74.9" y="241.2">8</text>
<text x="74.9" y="244.8">9</text>
<text x="79.4" y="243.3">9</text>
<text x="177.4" y="241.2">VBAT</text>
<text x="197.2" y="241.2">RST</text>
<text x="14.7" y="248.3">10</text>
<text x="14.7" y="251.8">11</text>
<text x="21.2" y="246.9">10</text>
<text x="21.2" y="250.4">11</text>
<text x="72.9" y="248.3">10</text>
<text x="72.9" y="251.8">11</text>
<text x="79.4" y="246.9">10</text>
<text x="79.4" y="250.4">11</text>
<text x="14.7" y="255.3">12</text>
<text x="21.2" y="253.9">12</text>
<text x="21.2" y="257.5">13</text>
<text x="72.9" y="255.3">12</text>
<text x="79.4" y="253.9">12</text>
<text x="79.4" y="257.5">13</text>
<text x="14.7" y="258.9">13</text>
<text x="14.7" y="262.4">14</text>
<text x="21.2" y="261">14</text>
<text x="72.9" y="258.9">13</text>
<text x="72.9" y="262.4">14</text>
<text x="79.4" y="261">14</text>
<text x="14.7" y="265.9">15</text>
<text x="14.7" y="269.5">16</text>
<text x="21.2" y="264.5">15</text>
<text x="21.2" y="268">16</text>
<text x="72.9" y="265.9">15</text>
<text x="72.9" y="269.5">16</text>
<text x="79.4" y="264.5">15</text>
<text x="79.4" y="268">16</text>
<text x="14.7" y="273">17</text>
<text x="21.2" y="271.6">17</text>
<text x="21.2" y="275.1">18</text>
<text x="72.9" y="273">17</text>
<text x="79.4" y="271.6">17</text>
<text x="79.4" y="275.1">18</text>
<text x="14.7" y="276.5">18</text>
<text x="72.9" y="276.5">18</text>
</g>
<g font-size="3.2" fill="#f00">
<text x="296" y="42.3" transform="rotate(-90 296 42.3)">20</text>
<text x="303" y="42.3" transform="rotate(-90 303 42.3)">4</text>
<text x="297.4" y="52" transform="rotate(-90 297.4 52)">VCC</text>
<text x="304.4" y="55.9" transform="rotate(-90 304.4 55.9)">VCCIO</text>
<text x="223.7" y="164.3" transform="rotate(-90 223.7 164.3)">14</text>
<text x="352.3" y="183.4">4</text>
<text x="355.8" y="185.1">VDD</text>
<text x="172.3" y="246.9">2</text>
<text x="177.4" y="248.3">VCC</text>
</g>
<g font-size="3.2">
<text x="293.9" y="106.8" transform="rotate(-90 293.9 106.8)">AGND</text>
<text x="300.9" y="106.8" transform="rotate(-90 300.9 106.8)">GND</text>
<text x="304.4" y="106.8" transform="rotate(-90 304.4 106.8)">GND</text>
<text x="308" y="106.8" transform="rotate(-90 308 106.8)">GND</text>
<text x="299.5" y="112" transform="rotate(-90 299.5 112)">7</text>
<text x="292.5" y="114" transform="rotate(-90 292.5 114)">25</text>
<text x="303" y="114" transform="rotate(-90 303 114)">18</text>
<text x="306.6" y="114" transform="rotate(-90 306.6 114)">21</text>
<text x="147.8" y="155.5" transform="rotate(-90 147.8 155.5)">1</text>
<text x="147.8" y="171.6" transform="rotate(-90 147.8 171.6)">2</text>
<text x="223.7" y="184" transform="rotate(-90 223.7 184)">7</text>
<text x="352.3" y="190.4">6</text>
<text x="355.8" y="192.2">VSS</text>
<text x="196.3" y="248.3">GND</text>
<text x="206.7" y="246.9">13</text>
<text x="131.9" y="252.5" transform="rotate(-90 131.9 252.5)">1</text>
<text x="131.9" y="261.6" transform="rotate(-90 131.9 261.6)">2</text>
</g>
<g font-size="2.5" fill="#00f">
<text x="338.1" y="47">RX</text>
<text x="338.2" y="50.6">TX</text>
<text x="102.1" y="99.9">A0</text>
<text x="102.1" y="103.5">A1</text>
<text x="102.1" y="107">A2</text>
<text x="131.2" y="105.2">D2</text>
<text x="344.9" y="103.7" transform="rotate(-90 344.9 103.7)">RST</text>
<text x="102.1" y="110.5">A3</text>
<text x="39.5" y="114.1">A6</text>
<text x="39.5" y="117.6">A7</text>
<text x="100.2" y="114.1">SDA</text>
<text x="100.6" y="117.6">SCL</text>
<text x="39.5" y="124.6">AREF</text>
<text x="100.6" y="121.1">RST</text>
<text x="130.1" y="122.8">RX</text>
<text x="39.5" y="131.7">D8</text>
<text x="39.5" y="135.2">D9</text>
<text x="102.1" y="135.2">D2</text>
<text x="130" y="136.9">TX</text>
<text x="39.5" y="138.8">SS</text>
<text x="39.5" y="142.3">MOSI</text>
<text x="102.1" y="138.8">D3</text>
<text x="102.1" y="142.3">D4</text>
<text x="39.5" y="145.8">MISO</text>
<text x="39.5" y="149.3">SCK</text>
<text x="102.1" y="145.8">D5</text>
<text x="102.1" y="149.3">D6</text>
<text x="158.8" y="149.3">RST</text>
<text x="180.8" y="148.1" transform="rotate(-90 180.8 148.1)">AREF</text>
<text x="102.1" y="152.9">D7</text>
<text x="268.8" y="158.2">SS</text>
<text x="268.8" y="179.3">MOSI</text>
<text x="268.8" y="200.5">SCK</text>
<text x="30.2" y="214.6">VIN</text>
<text x="89.8" y="214.6">A0</text>
<text x="30.2" y="221.7">+5V</text>
<text x="30.2" y="218.1">VIN</text>
<text x="89.8" y="221.7">A2</text>
<text x="89.8" y="218.1">A1</text>
<text x="268.8" y="221.7">MISO</text>
<text x="30.2" y="225.2">+5V</text>
<text x="89.8" y="225.2">A3</text>
<text x="125.9" y="225.2">SCL</text>
<text x="28.9" y="228.7">+3V3</text>
<text x="28.9" y="232.2">+3V3</text>
<text x="89.8" y="232.2">A7</text>
<text x="89.8" y="228.7">A6</text>
<text x="125.9" y="228.7">SDA</text>
<text x="29.2" y="235.8">GND</text>
<text x="29.2" y="239.3">GND</text>
<text x="87.4" y="235.8">GND</text>
<text x="88.4" y="239.3">+5V</text>
<text x="28.3" y="242.8">AREF</text>
<text x="89.8" y="242.8">D2</text>
<text x="30.1" y="246.3">RST</text>
<text x="31.2" y="249.9">RX</text>
<text x="89.8" y="246.3">D3</text>
<text x="89.8" y="249.9">D4</text>
<text x="29.8" y="256.9">SCK</text>
<text x="31.3" y="253.4">TX</text>
<text x="89.8" y="253.4">D5</text>
<text x="89.8" y="256.9">D6</text>
<text x="28.4" y="264">MOSI</text>
<text x="28.4" y="260.5">MISO</text>
<text x="89.8" y="260.5">D7</text>
<text x="89.8" y="264">D8</text>
<text x="31.8" y="267.5">SS</text>
<text x="89.8" y="267.5">D9</text>
<text x="29.7" y="274.6">SDA</text>
<text x="30.1" y="271">SCL</text>
<text x="87.4" y="271">GND</text>
<text x="88.4" y="274.6">+5V</text>
</g>
<text font-size="2.5" fill="#f00" x="221.2" y="168.7">VCC</text>
<text font-size="2.5" x="221.2" y="179.6">GND</text>
</svg>
